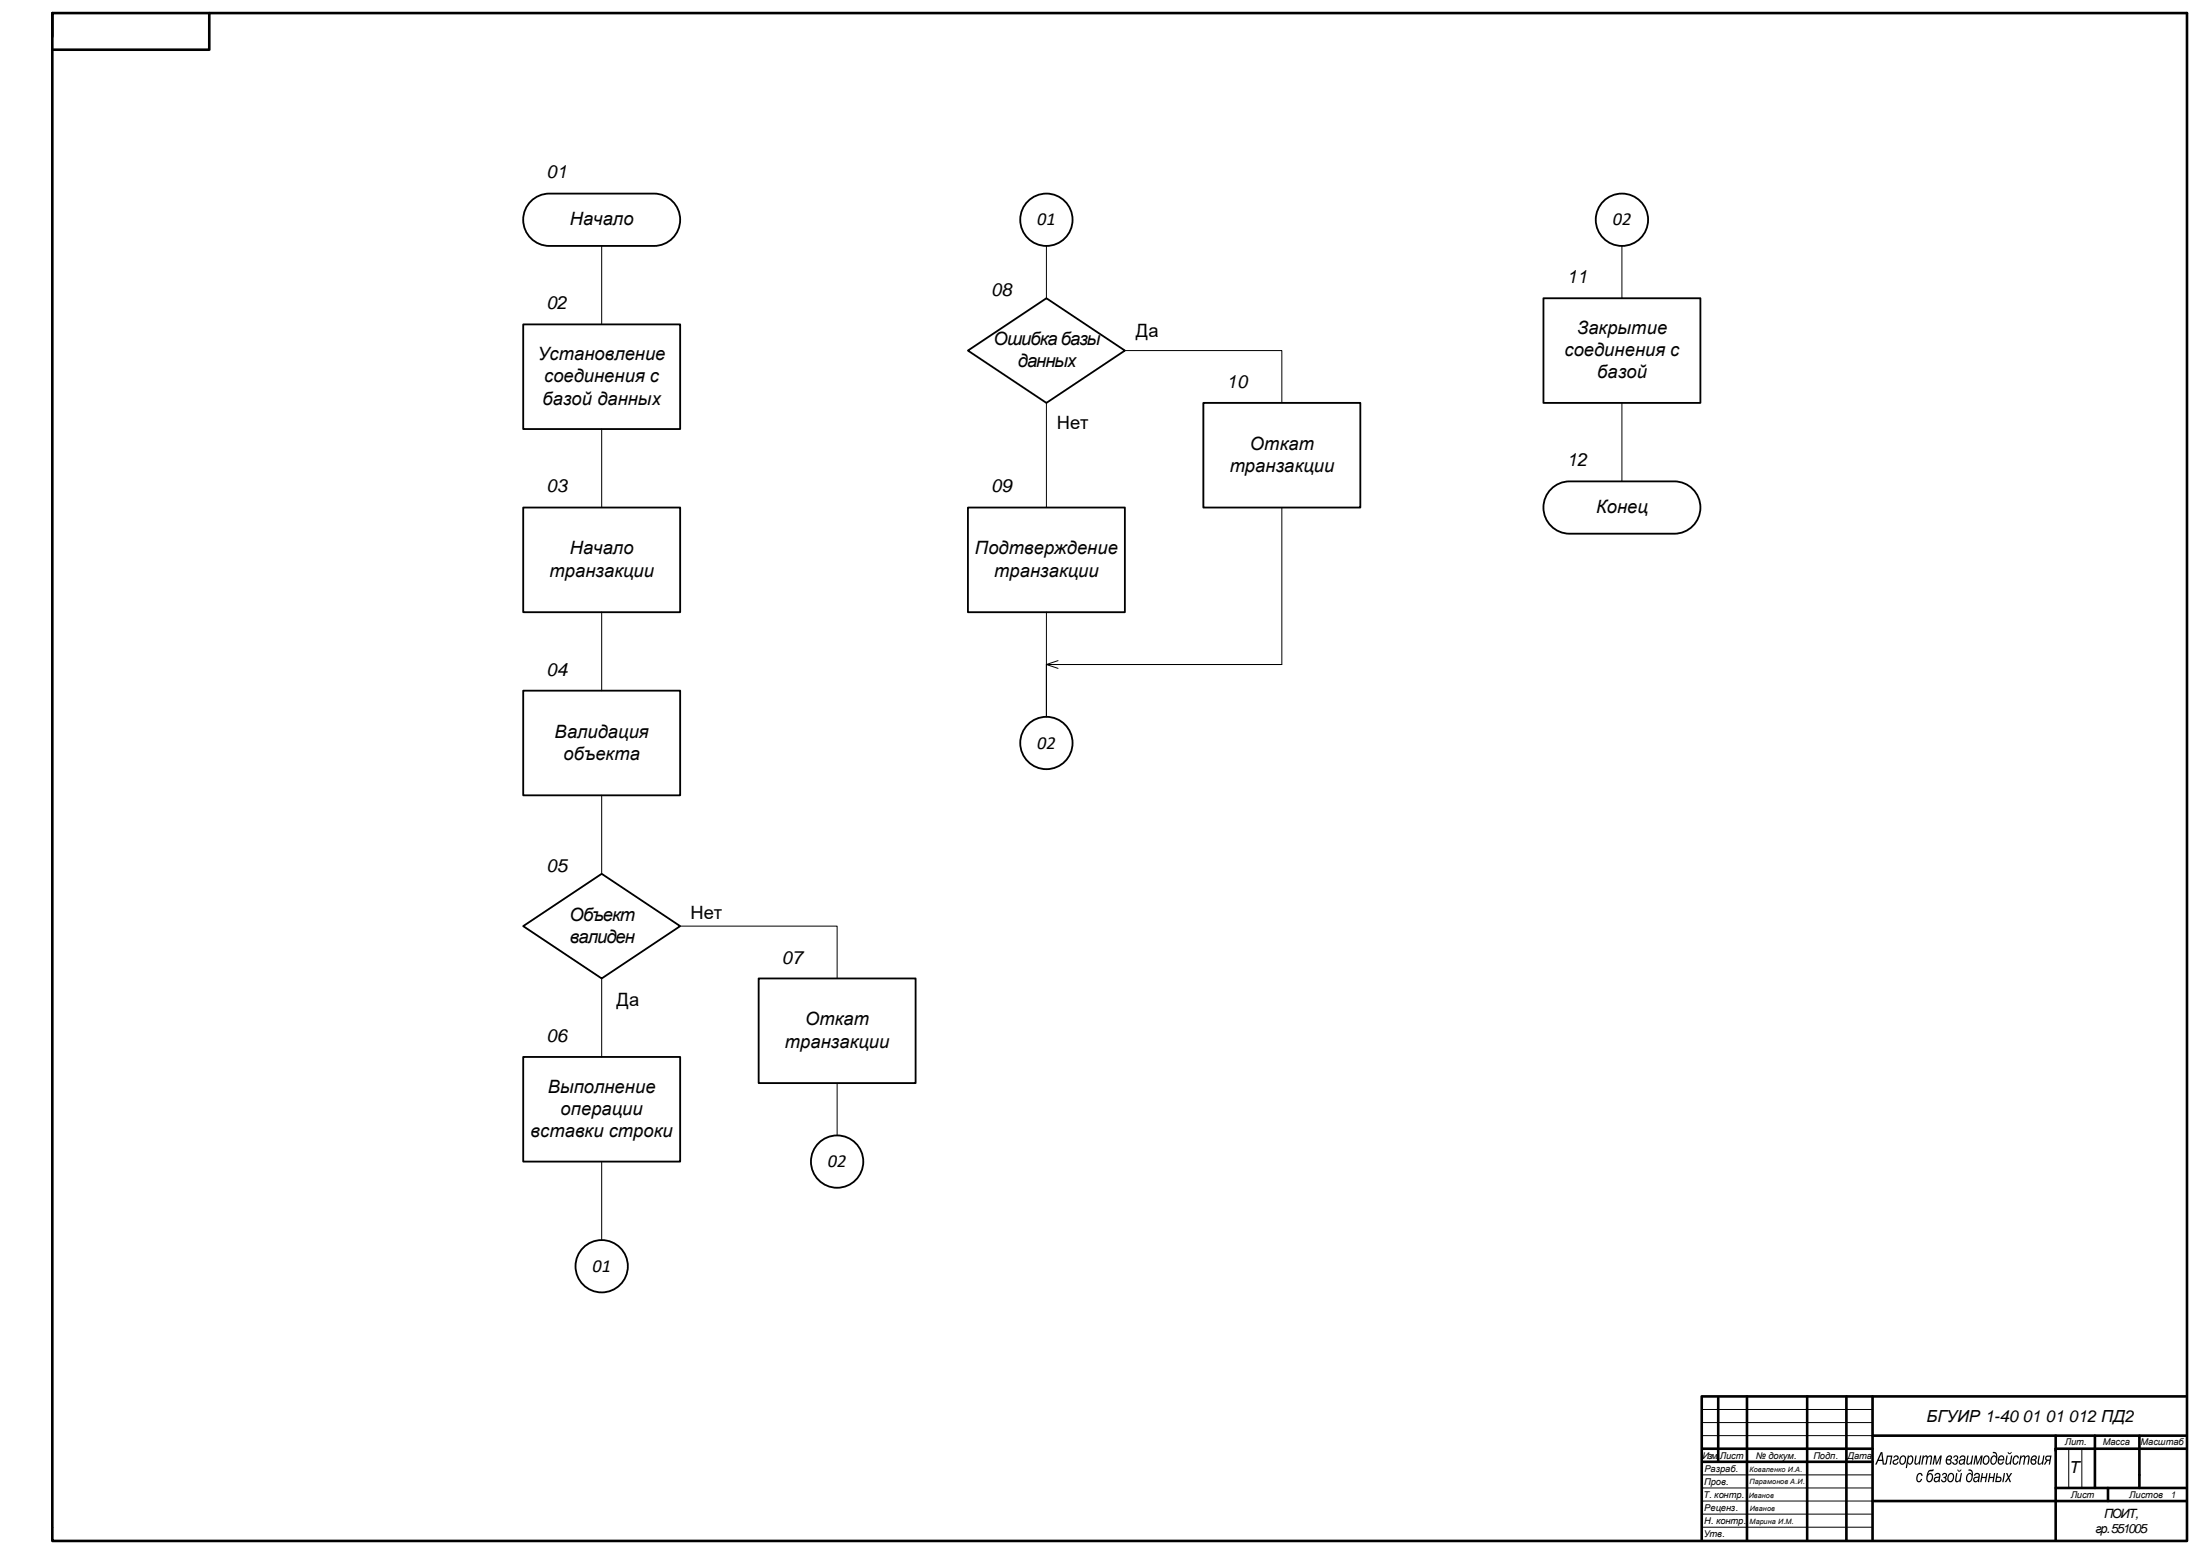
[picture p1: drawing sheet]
<svg xmlns="http://www.w3.org/2000/svg" width="841mm" height="594mm" viewBox="0 0 841 594" stroke-linecap="round" stroke-linejoin="round" font-family="sans-serif">
<g fill="#000">
<path d="M719 555h.6l.6 4.8h-.5l-.2-1.4h-1.5l-.7 1.4h-.5zM719.2 555.6l-1 2.3h1.3zM721.3 556.3h2.1l-.6 3.5h-.5l.5-3h-1.1l-.4 2.1a.79 .79 0 0 1-.2 .8 .79 .79 0 0 1-.9 .1l.1-.5 .5-.2zM724.1 556.5a1.05 1.05 0 0 1 1.7 .7 1.05 1.05 0 0 1-1.3 1.2 .65 .65 0 0 0-.4 .8 .65 .65 0 0 0 .8 .4 .65 .65 0 0 0 .4-.9l.4 .1a1.13 1.13 0 0 1-1.5 1.2 1.13 1.13 0 0 1-.3-1.9l.2-.1a.92 .92 0 0 0 1.1-1.1l-.6-.1-.4 .4h-.5zM726.7 556.6a1.37 1.37 0 0 1 1.8 .2 1.37 1.37 0 0 1 0 1.8 1.35 1.35 0 0 1-1.7 1.2 1.35 1.35 0 0 1-.7-2.1zM727 557l-.5 1.1a.88 .88 0 0 0 .6 1.3 .88 .88 0 0 0 1-1.1v-.2a.83 .83 0 0 0 0-1 .83 .83 0 0 0-1.1-.1zM729.3 556.3h.4l-.1 .5a.98 .98 0 0 1 1.3-.4 .98 .98 0 0 1 .5 1.3l-.5 1.7a.88 .88 0 0 1-.9 .5 .88 .88 0 0 1-.7-.6l-.3 1.9h-.5zM729.9 557l-.5 1.2a.75 .75 0 0 0 .5 1.2 .75 .75 0 0 0 .9-.8 .97 .97 0 0 0 .2-1.2 .97 .97 0 0 0-1-.5zM732.2 556.3h.5l-.4 2.3a.6 .6 0 0 0 .4 .8 .6 .6 0 0 0 .7-.6l.6-2.5h.4l-.5 3.5h-.5l.1-.6a.95 .95 0 0 1-1.3 .6 .95 .95 0 0 1-.3-1.4zM735 556.3h.5l-.1 .6 .4-.5a.69 .69 0 0 1 1.1 .5 .87 .87 0 0 1 1.2-.6 .87 .87 0 0 1 .4 1.3l-.4 2.2h-.4l.4-2.3a.56 .56 0 0 0-.4-.8 .56 .56 0 0 0-.7 .6l-.5 2.5h-.5l.4-2.3a.55 .55 0 0 0-.4-.8 .55 .55 0 0 0-.6 .7l-.5 2.4h-.5zM739.4 556.3h.7l.2 2.8 1.3-2.8h.7l-.6 3.5h-.5l.5-2.8-1.3 2.8h-.4l-.3-2.9-.5 2.9h-.4zM744.4 556.6a.95 .95 0 0 1 1.6-.1 .95 .95 0 0 1-.5 1.5 1.13 1.13 0 0 1-.4 2 1.13 1.13 0 0 1-1.4-1.5zM744.7 557l-.4 .8a.77 .77 0 0 0 1 0 .77 .77 0 0 0 .2-1zM744.2 558.2a.73 .73 0 0 0 .4 1.2 .73 .73 0 0 0 .9-.8l-.4-.3zM747 556.5a.95 .95 0 0 1 1.4 .2 .95 .95 0 0 1-.3 1.3 1.1 1.1 0 0 1-.4 1.8 1.1 1.1 0 0 1-1.5-.9l.5-.1a.62 .62 0 0 0 .6 .7 .62 .62 0 0 0 .6-.7 .62 .62 0 0 0-.7-.5v-.5a.55 .55 0 0 0 .9-.2 .55 .55 0 0 0-.3-.7 .55 .55 0 0 0-.8 .3h-.4zM749.5 556.5a1.11 1.11 0 0 1 1.4-.1 1.11 1.11 0 0 1 .4 1.4l-.2 2h-.5v-.4a1.04 1.04 0 0 1-1.4 .2 1.04 1.04 0 0 1-.3-1.4 1.04 1.04 0 0 1 1.3-.4 .58 .58 0 0 0 .6-.5 .58 .58 0 0 0-.5-.7 .58 .58 0 0 0-.6 .4l-.2 .4-.5-.1zM749.4 558.4a.69 .69 0 0 0 .4 1.1 .69 .69 0 0 0 .8-.9l.1-.5zM752 556.3h.5l-.3 2.3a.6 .6 0 0 0 .3 .8 .6 .6 0 0 0 .8-.6l.5-2.5h.5l-.6 3.5h-.4l.1-.6a.95 .95 0 0 1-1.4 .6 .95 .95 0 0 1-.3-1.4zM755 556.3h.7l.2 2.8 1.3-2.8h.7l-.6 3.5h-.5l.5-2.8-1.3 2.8h-.4l-.3-2.9-.5 2.9h-.4zM758.6 556.6a1.31 1.31 0 0 1 1.6 .1 1.31 1.31 0 0 1 .3 1.6 1.38 1.38 0 0 1-1.7 1.6 1.38 1.38 0 0 1-.8-2.2zM758.9 557l-.5 1.1a.88 .88 0 0 0 .6 1.3 .88 .88 0 0 0 1-1.1v-.2a.83 .83 0 0 0-.1-1 .83 .83 0 0 0-1-.1zM761.8 554.9a1.61 1.61 0 0 1 1.7 2.4 2.11 2.11 0 0 1-1.9 2.6 1.94 1.94 0 0 1-.7-2.2 1.94 1.94 0 0 1 1.7-1.4l.5 .6a1.08 1.08 0 0 0-.3-1.1 1.08 1.08 0 0 0-1.1-.3zM761.7 557l-.1 .3a1.23 1.23 0 0 0-.4 1.2 1.23 1.23 0 0 0 1 .9 1.6 1.6 0 0 0 .1-2.7zM764.2 556.7a1.25 1.25 0 0 1 1.6-.1 1.25 1.25 0 0 1 .3 1.6l-2 .1a.77 .77 0 0 0 .5 1.1 .77 .77 0 0 0 .9-.8l.5 .1a1.29 1.29 0 0 1-1.7 1.1 1.29 1.29 0 0 1-.6-1.9zM764.5 557l-.3 .8 1.5-.1a.7 .7 0 0 0-.3-.9 .7 .7 0 0 0-.9 .2zM767 556.3h.5l-.4 2.3a.6 .6 0 0 0 .4 .8 .6 .6 0 0 0 .7-.6l.6-2.5h.4l-.6 3.5h-.4l.1-.6a.95 .95 0 0 1-1.3 .6 .95 .95 0 0 1-.3-1.4zM767.5 555h.3a.47 .47 0 0 0 .4 .5 .47 .47 0 0 0 .5-.5h.3a.79 .79 0 0 1-.8 .8 .79 .79 0 0 1-.7-.8zM770 556.6a1.02 1.02 0 0 1 1.2-.2 1.02 1.02 0 0 1 .6 1l-.5 .1a.7 .7 0 0 0-.8-.8 .7 .7 0 0 0-.6 1 1.05 1.05 0 0 0 .6 1.7l.6-.8h.5a1.18 1.18 0 0 1-1.4 1.3 1.18 1.18 0 0 1-.9-1.7zM772.3 556.3h.5l-.1 .6 .4-.5a.69 .69 0 0 1 1.1 .5 .87 .87 0 0 1 1.2-.6 .87 .87 0 0 1 .4 1.3l-.3 2.2h-.5l.4-2.3a.56 .56 0 0 0-.4-.8 .56 .56 0 0 0-.7 .6l-.5 2.5h-.5l.4-2.3a.55 .55 0 0 0-.4-.8 .55 .55 0 0 0-.6 .7l-.5 2.4h-.5zM776.8 556.6a.95 .95 0 0 1 1.6-.1 .95 .95 0 0 1-.5 1.5 1.13 1.13 0 0 1-.4 2 1.13 1.13 0 0 1-1.3-1.5zM777.1 557l-.4 .8a.77 .77 0 0 0 1 0 .77 .77 0 0 0 .2-1zM776.7 558.2a.73 .73 0 0 0 .3 1.2 .73 .73 0 0 0 .9-.8l-.3-.3zM779.3 556.3h.5l-.4 2.3a.6 .6 0 0 0 .4 .8 .6 .6 0 0 0 .7-.6l.6-2.5h.4l-.6 3.5h-.4l.1-.6a.95 .95 0 0 1-1.3 .6 .95 .95 0 0 1-.3-1.4zM782.1 556.6l2.1-.3-.6 3.5h-.4l.2-1.4-.8 .2-.8 1.2h-.5l.5-.9a.71 .71 0 0 0 .4-.6 .71 .71 0 0 0-.4-.6zM782.4 557a.54 .54 0 0 0-.1 .6 .54 .54 0 0 0 .5 .3h.7l.2-1.1z"/>
<path d="M733.2 563.3a1.02 1.02 0 0 1 1.2-.2 1.02 1.02 0 0 1 .5 1l-.4 .1a.71 .71 0 0 0-.8-.7 .71 .71 0 0 0-.6 .9 1.05 1.05 0 0 0 .6 1.7l.6-.8h.5a1.18 1.18 0 0 1-1.4 1.3 1.18 1.18 0 0 1-.9-1.7zM737.2 562.1l2-.5a1.06 1.06 0 0 1-1.5 .8l-.7 1.1a1.19 1.19 0 0 1 1.6-.2 1.19 1.19 0 0 1 .3 1.6 1.32 1.32 0 0 1-1 1.6 1.32 1.32 0 0 1-1.5-1l.2-2.1zM737.2 563.8l-.1 .2a1.2 1.2 0 0 0-.3 1.2 1.2 1.2 0 0 0 .9 .9 1.54 1.54 0 0 0 .1-2.6zM739.9 563.2a1.11 1.11 0 0 1 1.5-.1 1.11 1.11 0 0 1 .3 1.4l-.2 2h-.5v-.4a1.04 1.04 0 0 1-1.4 .2 1.04 1.04 0 0 1-.3-1.4 1.04 1.04 0 0 1 1.3-.4 .58 .58 0 0 0 .6-.5 .58 .58 0 0 0-.4-.7 .58 .58 0 0 0-.7 .4l-.2 .4-.5-.1zM739.8 565.1a.69 .69 0 0 0 .4 1.1 .69 .69 0 0 0 .8-.9l.2-.5zM742.8 563.2a.95 .95 0 0 1 1.4 .2 .95 .95 0 0 1-.4 1.3 1.1 1.1 0 0 1-.3 1.8 1.1 1.1 0 0 1-1.6-.9l.5-.1a.62 .62 0 0 0 .6 .7 .62 .62 0 0 0 .6-.7 .62 .62 0 0 0-.7-.5l.1-.5a.55 .55 0 0 0 .8-.2 .55 .55 0 0 0-.3-.7 .55 .55 0 0 0-.7 .4l-.5-.1zM745.1 563.3a1.37 1.37 0 0 1 1.7 .2 1.37 1.37 0 0 1 .1 1.8 1.35 1.35 0 0 1-1.8 1.2 1.35 1.35 0 0 1-.7-2.1zM745.3 563.7l-.4 1.1a.88 .88 0 0 0 .5 1.3 .88 .88 0 0 0 1-1.1l.1-.2a.83 .83 0 0 0-.1-1 .83 .83 0 0 0-1.1-.1zM747.8 563.1h.4l-.3 2.2a.6 .6 0 0 0 .4 .8 .6 .6 0 0 0 .7-.6l.5-2.4h.5l-.6 3.4h-.4l.1-.6a.95 .95 0 0 1-1.4 .6 .95 .95 0 0 1-.3-1.4zM748.2 561.7h.3a.47 .47 0 0 0 .5 .5 .47 .47 0 0 0 .5-.5h.3a.79 .79 0 0 1-.8 .8 .79 .79 0 0 1-.8-.8zM752.5 561.6a1.61 1.61 0 0 1 1.7 2.4 2.11 2.11 0 0 1-1.9 2.6 1.94 1.94 0 0 1-.7-2.2 1.94 1.94 0 0 1 1.7-1.4l.5 .6a1.08 1.08 0 0 0-.3-1.1 1.08 1.08 0 0 0-1.1-.3zM752.4 563.7l-.1 .3a1.23 1.23 0 0 0-.4 1.2 1.23 1.23 0 0 0 1 .9 1.6 1.6 0 0 0 .1-2.7zM755 563.2a1.11 1.11 0 0 1 1.4-.1 1.11 1.11 0 0 1 .4 1.4l-.2 2h-.5v-.4a1.04 1.04 0 0 1-1.4 .2 1.04 1.04 0 0 1-.3-1.4 1.04 1.04 0 0 1 1.3-.4 .58 .58 0 0 0 .6-.5 .58 .58 0 0 0-.5-.7 .58 .58 0 0 0-.6 .4l-.2 .4-.5-.1zM754.9 565.1a.69 .69 0 0 0 .4 1.1 .69 .69 0 0 0 .8-.9l.1-.5zM757.6 563.1h.4l-.2 1.4h1.3l.2-1.4h.5l-.6 3.4h-.5l.3-1.5h-1.3l-.3 1.5h-.4zM760.5 563.1h.4l-.2 1.4h1.3l.2-1.4h.5l-.6 3.4h-.5l.3-1.5h-1.3l-.3 1.5h-.4zM766 563.1h.5l-.6 3.4h-.5zM763.3 563.1h.4l-.2 1.3a1.14 1.14 0 0 1 1.6 .8 1.14 1.14 0 0 1-1.3 1.3h-1.1zM763.4 564.9l-.2 1.2h.6a.62 .62 0 0 0 .8-.5 .62 .62 0 0 0-.7-.7zM766.8 563.1h.6l.4 1.2 .8-1.2h.6l-1.2 1.7 .7 1.7h-.5l-.5-1.2-.8 1.2h-.6l1.2-1.7z"/>
</g>
<g fill="none" stroke="#000" stroke-width="1">
<path d="M20 14v-9h816v583.8M20 5v578.7M80 5v14h-60M650.5 533.7v55.1M650.8 533.7h185M656.8 534.3v24.4M667.8 533.7v55.1M690.8 533.7v55.1M705.8 533.7v55.1M715.8 533.7v55.1M650.8 553.7h65M650.8 558.7h65"/>
<path d="M715.8 548.7h120M785.8 548.7v40.1M785.8 553.7h50M800.8 548.7v20.1M817.8 548.7v20.1M715.8 573.8h120M785.8 568.8h50M805.8 568.8v5M20 584v5h816"/>
</g>
<path d="M650.8 538.8h65M650.8 543.8h65M650.8 548.7h65M790.8 553.7v15.1M795.8 553.7v15.1M650.8 563.7h65M650.8 568.8h65M650.8 573.8h65M650.8 578.7h65M650.8 583.7h65" fill="none" stroke="#000" stroke-width=".38"/>
<path d="M202.5 77.4l1.8-1.6a10 10 0 0 1 5.7-1.8h40a10 10 0 0 1 10 10 10 10 0 0 1-10 10h-40a10 10 0 0 1-9.1-5.9 10 10 0 0 1 1.6-10.7z" fill-rule="evenodd" fill="#fff"/>
<path d="M202.5 77.4l1.8-1.6a10 10 0 0 1 5.7-1.8h40a10 10 0 0 1 10 10 10 10 0 0 1-10 10h-40a10 10 0 0 1-9.1-5.9 10 10 0 0 1 1.6-10.7z" fill="none" stroke="#000" stroke-width=".7"/>
<path d="M200 124h60v40h-60z" fill-rule="evenodd" fill="#fff"/>
<path d="M200 124h60v40h-60z" fill="none" stroke="#000" stroke-width=".7"/>
<path d="M200 194h60v40h-60z" fill-rule="evenodd" fill="#fff"/>
<path d="M200 194h60v40h-60z" fill="none" stroke="#000" stroke-width=".7"/>
<path d="M200 264h60v40h-60z" fill-rule="evenodd" fill="#fff"/>
<path d="M200 264h60v40h-60z" fill="none" stroke="#000" stroke-width=".7"/>
<path d="M200 354l30-20 30 20-30 20z" fill-rule="evenodd" fill="#fff"/>
<path d="M200 354l30-20 30 20-30 20z" fill="none" stroke="#000" stroke-width=".7"/>
<path d="M200 404h60v40h-60z" fill-rule="evenodd" fill="#fff"/>
<path d="M200 404h60v40h-60z" fill="none" stroke="#000" stroke-width=".7"/>
<path d="M260 354h60v20" fill="none" stroke="#000" stroke-width=".38"/>
<path d="M263.9 344.8h12.2v8.4h-12.2z" fill-rule="evenodd" fill="#fff"/>
<path d="M230 374v30" fill="none" stroke="#000" stroke-width=".38"/>
<g fill="#fff">
<path d="M235.6 378.3h8.8v8.4h-8.8z" fill-rule="evenodd"/>
<circle cx="230" cy="484" r="10"/>
</g>
<circle cx="230" cy="484" r="10" fill="none" stroke="#000" stroke-width=".7"/>
<path d="M230 94v30M230 164v30M230 234v30M230 304v30M230 444v30" fill="none" stroke="#000" stroke-width=".38"/>
<path d="M370 134l30-20 30 20-30 20z" fill-rule="evenodd" fill="#fff"/>
<path d="M370 134l30-20 30 20-30 20z" fill="none" stroke="#000" stroke-width=".7"/>
<path d="M370 194h60v40h-60z" fill-rule="evenodd" fill="#fff"/>
<path d="M370 194h60v40h-60z" fill="none" stroke="#000" stroke-width=".7"/>
<path d="M430 134h60v20" fill="none" stroke="#000" stroke-width=".38"/>
<path d="M434.1 122.3h8.8v8.4h-8.8z" fill-rule="evenodd" fill="#fff"/>
<path d="M400 154v40" fill="none" stroke="#000" stroke-width=".38"/>
<g fill="#fff">
<path d="M403.9 157.8h12.2v8.4h-12.2z" fill-rule="evenodd"/>
<circle cx="400" cy="84" r="10"/>
</g>
<circle cx="400" cy="84" r="10" fill="none" stroke="#000" stroke-width=".7"/>
<path d="M400 94v20" fill="none" stroke="#000" stroke-width=".38"/>
<path d="M290 374h60v40h-60z" fill-rule="evenodd" fill="#fff"/>
<path d="M290 374h60v40h-60z" fill="none" stroke="#000" stroke-width=".7"/>
<circle cx="320" cy="444" r="10" fill="#fff"/>
<circle cx="320" cy="444" r="10" fill="none" stroke="#000" stroke-width=".7"/>
<path d="M320 414v20" fill="none" stroke="#000" stroke-width=".38"/>
<path d="M460 154h60v40h-60z" fill-rule="evenodd" fill="#fff"/>
<path d="M460 154h60v40h-60z" fill="none" stroke="#000" stroke-width=".7"/>
<circle cx="400" cy="284" r="10" fill="#fff"/>
<circle cx="400" cy="284" r="10" fill="none" stroke="#000" stroke-width=".7"/>
<path d="M490 194v60h-90v20v-40M400 254h90M404.4 252.5l-4.4 1.5 4.4 1.5" fill="none" stroke="#000" stroke-width=".38"/>
<circle cx="620" cy="84" r="10" fill="#fff"/>
<circle cx="620" cy="84" r="10" fill="none" stroke="#000" stroke-width=".7"/>
<path d="M590 114h60v40h-60z" fill-rule="evenodd" fill="#fff"/>
<path d="M590 114h60v40h-60z" fill="none" stroke="#000" stroke-width=".7"/>
<path d="M593.4 186.5l.9-.7a10 10 0 0 1 5.7-1.8h40a10 10 0 0 1 10 10 10 10 0 0 1-10 10h-40a10 10 0 0 1-9.4-6.4 10 10 0 0 1 2.8-11.1z" fill-rule="evenodd" fill="#fff"/>
<path d="M593.4 186.5l.9-.7a10 10 0 0 1 5.7-1.8h40a10 10 0 0 1 10 10 10 10 0 0 1-10 10h-40a10 10 0 0 1-9.4-6.4 10 10 0 0 1 2.8-11.1z" fill="none" stroke="#000" stroke-width=".7"/>
<path d="M620 94v20M620 154v30" fill="none" stroke="#000" stroke-width=".38"/>
<g fill="#fff">
<path d="M205.5 61.5h14.5v7.5h-14.5z" fill-rule="evenodd"/>
<path d="M205.5 111.5h14.5v7.5h-14.5z" fill-rule="evenodd"/>
<path d="M205.5 181.5h14.5v7.5h-14.5z" fill-rule="evenodd"/>
<path d="M205.5 251.5h14.5v7.5h-14.5z" fill-rule="evenodd"/>
<path d="M205.5 326.5h14.5v7.5h-14.5z" fill-rule="evenodd"/>
<path d="M205.5 391.5h14.5v7.5h-14.5z" fill-rule="evenodd"/>
<path d="M295.5 361.5h14.5v7.5h-14.5z" fill-rule="evenodd"/>
<path d="M375.5 106.5h14.5v7.5h-14.5z" fill-rule="evenodd"/>
<path d="M375.5 181.5h14.5v7.5h-14.5z" fill-rule="evenodd"/>
<path d="M465.5 141.5h14.5v7.5h-14.5z" fill-rule="evenodd"/>
<path d="M595.5 101.5h14.5v7.5h-14.5z" fill-rule="evenodd"/>
<path d="M595.5 171.5h14.5v7.5h-14.5z" fill-rule="evenodd"/>
</g>
<g font-size="7">
<text x="208.9" y="68.2">01</text>
<text x="217.8" y="86.1">Начало</text>
<text x="396.5" y="86.1">01</text>
<text x="616.5" y="86.1">02</text>
<text x="378.9" y="113.2">08</text>
<text x="598.9" y="108.2">11</text>
<text x="208.9" y="118.2">02</text>
<text x="379.8" y="131.9">Ошибка базы</text>
<text x="434.2" y="128.7">Да</text>
<text x="602.9" y="127.7">Закрытие</text>
<text x="205.6" y="137.7">Установление</text>
<text x="598.1" y="136.1">соединения с</text>
<text x="389.1" y="140.4">данных</text>
<text x="208" y="146.1">соединения с</text>
<text x="468.9" y="148.2">10</text>
<text x="610.6" y="144.6">базой</text>
<text x="207.4" y="154.6">базой данных</text>
<text x="403.9" y="164.2">Нет</text>
<text x="477.8" y="171.9">Откат</text>
<text x="598.9" y="178.2">12</text>
<text x="470.1" y="180.4">транзакции</text>
<text x="208.9" y="188.2">03</text>
<text x="378.9" y="188.2">09</text>
<text x="610.1" y="196.2">Конец</text>
<text x="217.8" y="211.9">Начало</text>
<text x="372.7" y="211.9">Подтверждение</text>
<text x="210" y="220.4">транзакции</text>
<text x="380" y="220.4">транзакции</text>
<text x="208.9" y="258.3">04</text>
<text x="212" y="282">Валидация</text>
<text x="396.5" y="286.2">02</text>
<text x="215.4" y="290.4">объекта</text>
<text x="208.9" y="333.3">05</text>
<text x="217.7" y="352">Объект</text>
<text x="263.9" y="351.2">Нет</text>
<text x="217.8" y="360.4">валиден</text>
<text x="298.9" y="368.3">07</text>
<text x="235.7" y="384.7">Да</text>
<text x="307.8" y="392">Откат</text>
<text x="208.9" y="398.3">06</text>
<text x="300" y="400.4">транзакции</text>
<text x="209.4" y="417.7">Выполнение</text>
<text x="214.3" y="426.2">операции</text>
<text x="202.8" y="434.7">вставки строки</text>
<text x="316.5" y="446.2">02</text>
<text x="226.5" y="486.2">01</text>
</g>
<text font-size="6.4" x="736.5" y="543.5">БГУИР 1-40 01 01 012 ПД2</text>
<text font-size="6.3" x="791.1" y="563">Т</text>
<g font-size="4.9">
<text x="804.3" y="580.2">ПОИТ,</text>
<text x="801.1" y="586.1">гр.551005</text>
</g>
<g font-size="3.6">
<text x="650.7" y="557.5">Изм.</text>
<text x="657.4" y="557.6">Лист</text>
<text x="671.2" y="557.5">№ докум.</text>
<text x="693.2" y="557.6">Подп.</text>
<text x="706.2" y="557.6">Дата</text>
<text x="789.3" y="552.4">Лит.</text>
<text x="803.8" y="552.4">Масса</text>
<text x="818.3" y="552.4">Масштаб</text>
<text x="651.5" y="562.6">Разраб.</text>
<text x="651.5" y="567.6">Пров.</text>
<text x="651.2" y="572.7">Т. контр.</text>
<text x="791.5" y="572.4">Лист</text>
<text x="813.9" y="572.4">Листов</text>
<text x="829.7" y="572.5">1</text>
<text x="651.5" y="577.6">Реценз.</text>
<text x="651.3" y="587.7">Утв.</text>
<text x="651.5" y="582.6">Н. контр.</text>
</g>
<g font-size="2.8">
<text x="668.8" y="562.8">Коваленко И.А.</text>
<text x="668.8" y="567.4">Парамонов А.И.</text>
<text x="668.5" y="572.5">Иванов</text>
<text x="668.9" y="577.5">Иванов</text>
<text x="668.8" y="582.5">Марина И.М.</text>
</g>
</svg>
